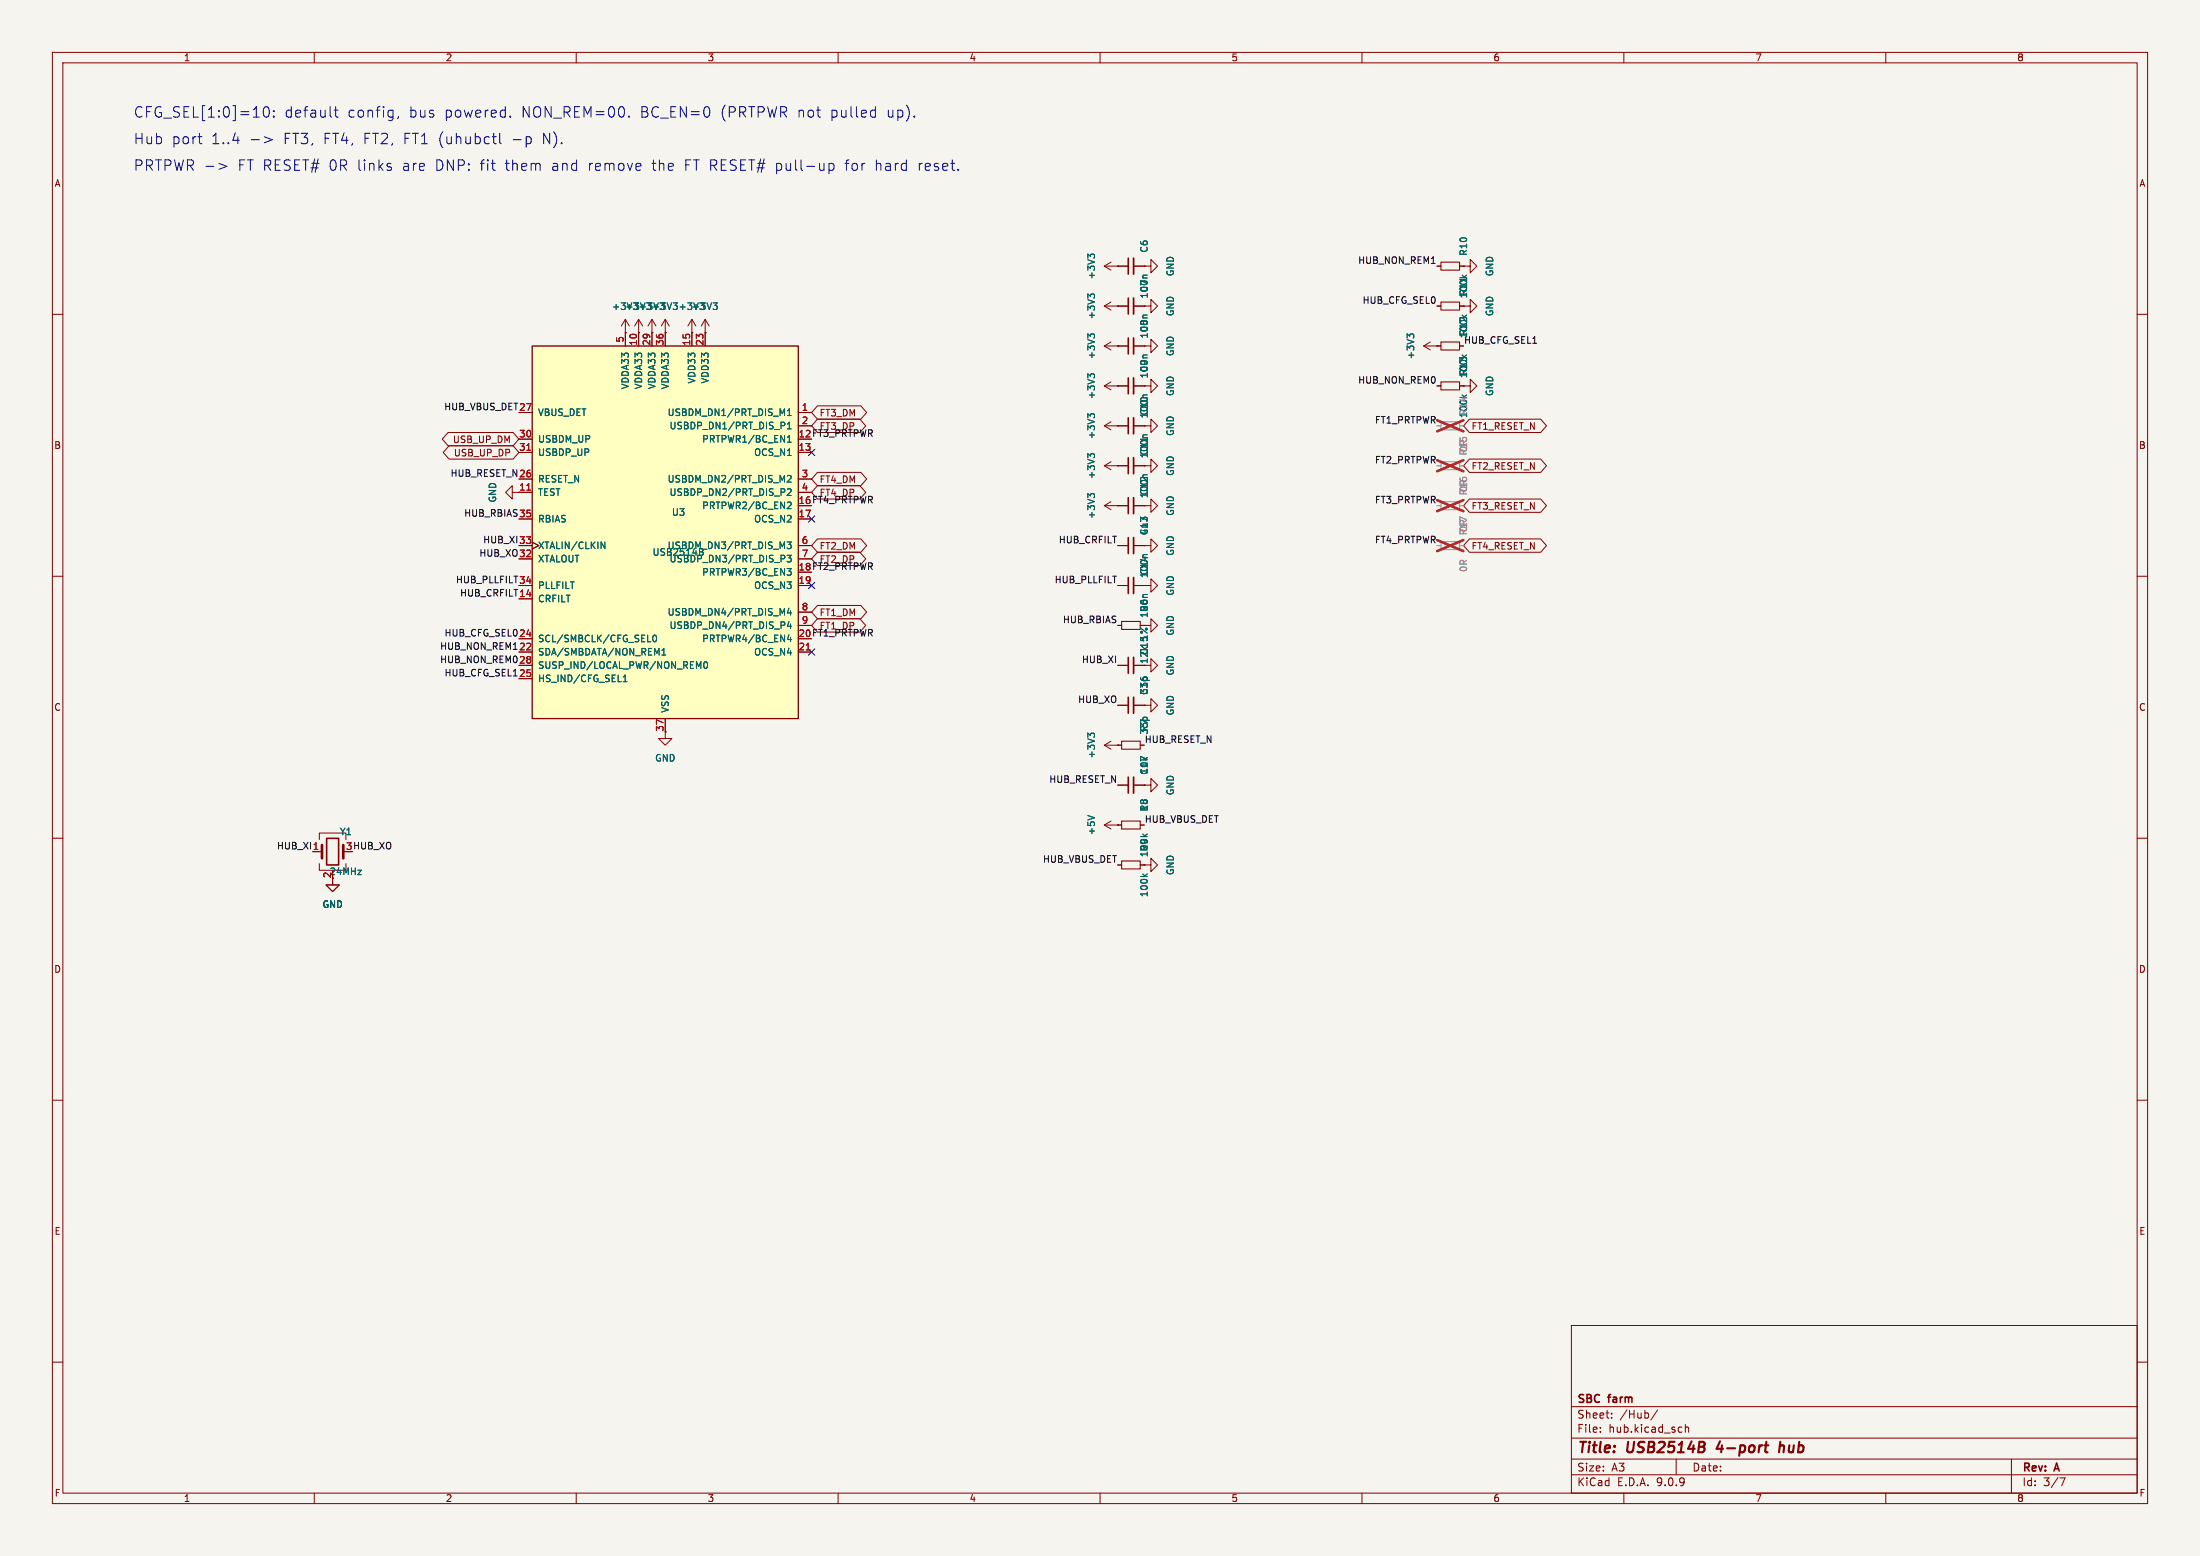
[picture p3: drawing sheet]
<svg xmlns="http://www.w3.org/2000/svg" width="420mm" height="297mm" viewBox="0 0 420 297" stroke-linecap="round" stroke-linejoin="round" font-family="sans-serif">
<path d="M0 0h420v297h-420z" fill="#f5f4ef" stroke="#f5f4ef" stroke-width=".19"/>
<g fill="none" stroke="#840000" stroke-width=".19">
<path d="M10 10h400v277h-400zM12 12h396v273h-396zM60 10v2M110 10v2M160 10v2M210 10v2M260 10v2M310 10v2M360 10v2M210.8 50.8h4.6M210.8 58.4h4.6M210.8 50.8l1.3 .8"/>
<path d="M210.8 58.4l1.3 .8M212.1 50l-1.3 .8M212.1 57.7l-1.3 .7M213.4 50.8h.1M213.4 58.4h.1M216.4 50.8h2M216.4 58.4h2M218.4 58.4h1.3v-1.2l1.3 1.2-1.3 1.3v-1.3M218.4 58.4h.1M218.4 50.8h1.3v-1.3l1.3 1.3-1.3 1.3v-1.3M218.4 50.8h.1M274.3 50.8h.8"/>
<path d="M278.6 50.8h.8M279.4 58.4h1.3v-1.2l1.2 1.2-1.2 1.3v-1.3M279.4 58.4h.1M279.4 50.8h1.3v-1.3l1.2 1.3-1.2 1.3v-1.3M279.4 50.8h.1M10 60h2M119.4 63.5h.1M119.4 61l-.8 1.2M119.4 61l.7 1.2M119.4 61v2.5M121.9 63.5h.1M121.9 61l-.7 1.2"/>
<path d="M121.9 61l.8 1.2M121.9 61v2.5M124.5 63.5h.1M124.5 61l-.8 1.2M124.5 61l.7 1.2M124.5 61v2.5M127 63.5h.1M127 61l-.8 1.2M127 61l.8 1.2M127 61v2.5M132.1 63.5h.1M132.1 61l-.8 1.2"/>
<path d="M132.1 61l.7 1.2M132.1 61v2.5M210.8 66h4.6M210.8 73.7l1.3 .7M210.8 73.7h4.6M210.8 66l1.3 .8M212.1 72.9l-1.3 .8M212.1 65.3l-1.3 .7M213.4 73.7h.1M213.4 66h.1M216.4 66h2M216.4 73.7h2"/>
<path d="M218.4 73.7h1.3v-1.3l1.3 1.3-1.3 1.2v-1.2M218.4 73.7h.1M218.4 66h1.3v-1.2l1.3 1.2-1.3 1.3v-1.3M218.4 66h.1M271.8 66h3.3M271.8 66l1.2 .8M273 65.3l-1.2 .7M274.3 66h.1M278.6 66h.8M408 60h2M210.8 88.9l1.3 .8M210.8 88.9h4.6"/>
<path d="M210.8 96.5l1.3 .8M210.8 96.5h4.6M210.8 81.3l1.3 .7M210.8 81.3h4.6M212.1 88.1l-1.3 .8M212.1 95.8l-1.3 .7M212.1 80.5l-1.3 .8M213.4 88.9h.1M213.4 96.5h.1M213.4 81.3h.1M216.4 88.9h2M216.4 96.5h2"/>
<path d="M216.4 81.3h2M218.4 96.5h1.3v-1.2l1.3 1.2-1.3 1.3v-1.3M218.4 96.5h.1M218.4 81.3h1.3v-1.3l1.3 1.3-1.3 1.3v-1.3M218.4 81.3h.1M218.4 88.9h1.3v-1.3l1.3 1.3-1.3 1.3v-1.3M218.4 88.9h.1M10 110h2M213.4 104.1h2M213.4 111.8h2M213.4 119.4h.7M216.4 104.1h2"/>
<path d="M216.4 111.8h2M218.4 104.1h1.3v-1.2l1.3 1.2-1.3 1.3v-1.3M218.4 104.1h.1M218.4 119.4h1.3v-1.3l1.3 1.3-1.3 1.3v-1.3M218.4 111.8h1.3v-1.3l1.3 1.3-1.3 1.2v-1.2M218.4 111.8h.1M408 110h2M127 139.7v1.3h1.3l-1.3 1.2-1.3-1.2h1.3M213.4 127h2M213.4 134.6h2M216.4 127h3.3v-1.3l1.3 1.3-1.3 1.3v-1.3M216.4 134.6h2"/>
<path d="M218.4 134.6h1.3v-1.2l1.3 1.2-1.3 1.3v-1.3M218.4 134.6h.1M10 160h2M210.8 157.5l1.3 .7M210.8 157.5h2.6M212.1 156.7l-1.3 .8M213.4 157.5h.1M408 160h2M59.7 162.6h1.8M61 160.3v-1.3h5v1.3M61 164.8v1.3h5v-1.3M10 210h2"/>
<path d="M408 210h2M300 253h108v32h-108zM10 260h2M300 278.5h108M300 274.5h108M300 268.5h108M305.5 273.2v.2M305.5 272.5v.1M307.7 270.5v.2M307.7 269.8v.1M316.4 269.1l-1.2 1.9M320 278.5v3"/>
<path d="M320.9 272.4l.2 .1M321.1 273.3l-.2 .1M321.7 271.9v1.5M321.7 272.5l.2-.1 .4 .1 .1 .9M384 278.5v6.5M408 260h2M60 285v2M110 285v2M160 285v2M210 285v2M260 285v2M300 281.5h108"/>
<path d="M310 285v2M360 285v2M393.2 282.1h1l-.6 1.5"/>
</g>
<path d="M328.4 275.1l-.7 1.4h1.2M339.9 275.2l-.3 2M340.5 276a.57 .57 0 0 0-.7 .1M340.6 276.2l-.1 1" fill="none" stroke="#840000" stroke-width=".4"/>
<path d="M275.1 50h3.5v1.6h-3.5zM275.1 65.3h3.5v1.5h-3.5zM214.1 118.6h3.6v1.5h-3.6z" fill="none" stroke="#840000" stroke-width=".2"/>
<g fill="none" stroke="#006464" stroke-width=".19">
<path d="M208.2 48.9l-.5-.4v.8M208.2 56.5l-.5-.4v.8M208.2 48.7l.2-.2h.3l.2 .2M208.2 56.4l.2-.3h.3l.2 .3M219 52.5h-.6l-.2 .2M279.1 52.5l.5 .5M280 52.5l-.5 .4M208.2 64.2l-.5-.5v.8M208.2 71.8l-.5-.4v.7M208.2 79.4l-.5-.4v.8M208.2 64l.2-.3h.3l.2 .3M208.2 79.2l.2-.2h.3l.2 .2"/>
<path d="M208.2 71.6l.2-.2h.3l.2 .2M219 75.4h-.6l-.2 .3M219 60.1h-.6l-.2 .2M219 67.8h-.6l-.2 .1M269.1 64.2l-.5-.5v.8M269.1 64l.3-.3h.3l.2 .3M279.1 67.8l.5 .4M280 67.8l-.5 .3M208.2 87l-.5-.4v.8M208.2 94.6l-.5-.4v.8M208.2 86.8l.2-.2h.3l.2 .2M208.2 94.5l.2-.3h.3l.2 .3"/>
<path d="M219 90.6h-.6l-.2 .4M219 83h-.6l-.2 .2M219 105.9h-.6l-.2 .3M219 113.5h-.6l-.2 .2M207.7 155.7l1.2 .4"/>
</g>
<path d="M215.4 49.3v3M215.4 56.9v3M215.4 64.5v3.1M215.4 72.1v3.1M215.4 79.8v3M215.4 87.4v3M215.4 95v3M215.4 102.6v3.1M215.4 110.2v3.1M215.4 125.5v3M215.4 133.1v3M62.4 160h2.2v5.1h-2.2z" fill="none" stroke="#840000" stroke-width=".3"/>
<path d="M216.4 49.3v3M216.4 56.9v3M216.4 64.5v3.1M216.4 72.1v3.1M216.4 79.8v3M216.4 87.4v3M216.4 95v3M216.4 102.6v3.1M216.4 110.2v3.1M216.4 125.5v3M216.4 133.1v3" fill="none" stroke="#840000" stroke-width=".33"/>
<path d="M61.5 161.3v2.5M65.5 161.3v2.5" fill="none" stroke="#840000" stroke-width=".51"/>
<path d="M275.1 95.8h3.5v1.5h-3.5zM275.1 88.1h3.5v1.6h-3.5zM275.1 80.5h3.5v1.5h-3.5zM275.1 103.4h3.5v1.5h-3.5z" fill="none" stroke="#9c9b98" stroke-width=".2"/>
<path d="M274.3 96.5h.8M274.3 88.9h.8M274.3 81.3h.8M278.6 96.5h.8M278.6 88.9h.8M278.6 81.3h.8M274.3 104.1h.8M278.6 104.1h.8" fill="none" stroke="#9c9b98" stroke-width=".19"/>
<path d="M274.4 95.5l5 2.1M274.4 87.8l5 2.2M274.4 80.2l5 2.1M279.4 95.5l-5 2.1M279.4 87.8l-5 2.2M279.4 80.2l-5 2.1M274.4 103.1l5 2.1M279.4 103.1l-5 2.1" fill="none" stroke="#e12e31" stroke-width=".46"/>
<path d="M101.6 66h50.8v71.2h-50.8z" fill="#ffffc2"/>
<path d="M101.6 66h50.8v71.2h-50.8z" fill="none" stroke="#840000" stroke-width=".25"/>
<g fill="none" stroke="#840000" stroke-width=".19">
<path d="M213.4 58.4h.1M213.4 50.8h.1M213.4 58.4h2M213.4 50.8h2M216.4 58.4h2M216.4 50.8h2M218.4 50.8h.1M218.4 58.4h.1M274.3 58.4h.8M274.3 50.8h.8M278.6 58.4h.8M278.6 50.8h.8"/>
<path d="M279.4 50.8h.1M279.4 58.4h.1M99.1 78.7h2.5M119.4 63.5h.1M119.4 63.5v2.5M121.9 63.5h.1M121.9 63.5v2.5M124.5 63.5h.1M124.5 63.5v2.5M127 63.5h.1M127 63.5v2.5M132.1 63.5h.1"/>
<path d="M132.1 63.5v2.5M134.6 63.5h.1M134.6 61v5M134.6 61l-.7 1.2M134.6 61l.8 1.2M152.4 78.7h2.5M156.1 77.5h8.2l1.2 1.2-1.2 1.3h-8.2l-1.2-1.3zM213.4 66h.1M213.4 73.7h.1M213.4 73.7h2M213.4 66h2M216.4 73.7h2"/>
<path d="M216.4 66h2M218.4 66h.1M218.4 73.7h.1M274.3 66h.1M274.3 73.7h.8M274.3 66h.8M278.6 73.7h.8M278.6 66h.8M279.4 73.7h1.3v-1.3l1.2 1.3-1.2 1.2v-1.2M279.4 73.7h.1M85.5 82.5h12.4l1.2 1.3-1.2 1.3h-12.4l-1.1-1.3zM85.7 85.1h12.2l1.2 1.3-1.2 1.2h-12.2l-1.1-1.2z"/>
<path d="M97.8 94v-1.3l-1.3 1.3 1.3 1.3v-1.3h3.8M99.1 83.8h2.5M99.1 86.4h2.5M99.1 91.4h2.5M99.1 99.1h2.5M152.4 86.4h2.5M152.4 91.4h2.5M152.4 94h2.5M152.4 99.1h2.5M152.4 81.3h2.5M156.1 80h8.1l1.1 1.3-1.1 1.3h-8.1l-1.2-1.3zM156.1 90.2h8.2l1.2 1.2-1.2 1.3h-8.2l-1.2-1.3z"/>
<path d="M156.1 92.7h8.1l1.1 1.3-1.1 1.3h-8.1l-1.2-1.3zM213.4 96.5h.1M213.4 88.9h.1M213.4 81.3h.1M213.4 81.3h2M213.4 96.5h2M213.4 88.9h2M216.4 81.3h2M216.4 96.5h2M216.4 88.9h2M218.4 96.5h.1M218.4 88.9h.1"/>
<path d="M218.4 81.3h.1M280.5 80h13.6l1.1 1.3-1.1 1.3h-13.6l-1.1-1.3zM280.5 87.6h13.6l1.1 1.3-1.1 1.3h-13.6l-1.1-1.3zM280.5 95.2h13.6l1.1 1.3-1.1 1.3h-13.6l-1.1-1.3zM99.1 104.1h2.5M99.1 106.7h2.5M99.1 111.8h2.5M99.1 114.3h2.5M101.6 103.5l1.3 .6-1.3 .7M152.4 104.1h2.5M152.4 106.7h2.5M152.4 111.8h2.5"/>
<path d="M152.4 116.8h2.5M152.4 119.4h2.5M156.1 115.6h8.2l1.2 1.2-1.2 1.3h-8.2l-1.2-1.3zM156.1 118.1h8.1l1.1 1.3-1.1 1.3h-8.1l-1.2-1.3zM156.1 105.4h8.1l1.1 1.3-1.1 1.3h-8.1l-1.2-1.3zM156.1 102.9h8.2l1.2 1.2-1.2 1.3h-8.2l-1.2-1.3zM213.4 104.1h2M213.4 111.8h2M213.4 119.4h.7M216.4 104.1h2M216.4 111.8h2M218.4 104.1h.1"/>
<path d="M218.4 111.8h.1M280.5 102.9h13.6l1.1 1.2-1.1 1.3h-13.6l-1.1-1.3zM99.1 121.9h2.5M99.1 124.5h2.5M99.1 127h2.5M99.1 129.5h2.5M127 137.2v2.5M152.4 124.5h2.5M213.4 127h2M213.4 134.6h2M216.4 127h2M216.4 134.6h2"/>
<path d="M218.4 134.6h.1M210.8 142.2l1.3 .8M210.8 142.2h3.3M212.1 141.5l-1.3 .7M213.4 142.2h.1M213.4 157.5h.1M213.4 149.9h2M213.4 157.5h.7M216.4 149.9h2M217.7 142.2h.7M217.7 157.5h.7M218.4 149.9h1.3v-1.3l1.3 1.3-1.3 1.2v-1.2"/>
<path d="M218.4 149.9h.1M59.7 162.6h1.3M63.5 167.6v1.3h1.3l-1.3 1.3-1.3-1.3h1.3M213.4 165.1h.7M217.7 165.1h.7M218.4 165.1h1.3v-1.3l1.3 1.3-1.3 1.3v-1.3M218.4 165.1h.1"/>
</g>
<path d="M100.6 85.9h.7M100.6 93.6h.7M153.9 124h.7" fill="none" stroke="#a90000" stroke-width=".19"/>
<g fill="none" stroke="#006464" stroke-width=".19">
<path d="M136.1 57.8h.8l-.4 .5M136.7 58.3l.2 .2v.3l-.2 .3M208.2 48.9l-.5-.4v.8M208.2 56.5l-.5-.4v.8M208.2 56.4l.2-.3h.3l.2 .3M208.2 48.7l.2-.2h.3l.2 .2M219 52.5h-.6l-.2 .2M279.1 52.5l.5 .5M280 52.5l-.5 .4M150.3 79.3h.7M150.3 78.4l.4-.4v1.3M208.2 64.2l-.5-.5v.8"/>
<path d="M208.2 71.8l-.5-.4v.7M208.2 79.4l-.5-.4v.8M208.2 64l.2-.3h.3l.2 .3M208.2 71.6l.2-.2h.3l.2 .2M208.2 79.2l.2-.2h.3l.2 .2M219 75.4h-.6l-.2 .3M219 67.8h-.6l-.2 .1M219 60.1h-.6l-.2 .2M269.1 64.2l-.5-.5v.8M269.1 64l.3-.3h.3l.2 .3M279.1 60.1l.5 .5M279.1 75.4l.5 .5"/>
<path d="M279.1 67.8l.5 .4M280 60.1l-.5 .4M280 75.4l-.5 .3M280 67.8l-.5 .3M149.6 80.6l.2 .2v.3l-.2 .2M150.3 81l.4-.4v1.3M150.3 83.5l.4-.4v1.3M150.3 81.9h.7M150.3 84.4h.7M150.3 90.9l.5-.2 .2 .4-.7 .9h.7M150.3 93.4l.5-.1 .2 .4-.7 .9h.7M150.5 95.8l.4 .1 .1 .3-.7 .9h.7"/>
<path d="M208.2 87l-.5-.4v.8M208.2 94.6l-.5-.4v.8M208.2 94.5l.2-.3h.3l.2 .3M208.2 86.8l.2-.2h.3l.2 .2M219 90.6h-.6l-.2 .4M219 83h-.6l-.2 .2M114.8 103.4l.7 1.3v-1.3M150.3 103.4h.7l-.4 .5 .4 .2v.5l-.2 .1-.5-.1M150.3 106h.7l-.4 .5 .4 .1v.5l-.2 .2-.5-.2M150.3 108.5h.7l-.4 .5 .4 .1v.5l-.2 .2h-.4M150.6 116.1l-.3 .9h.8M150.6 118.6l-.3 .9h.8"/>
<path d="M150.9 116.6v.8M150.9 119.1v.9M219 105.9h-.6l-.2 .3M219 113.5h-.6l-.2 .2M119 130.1h.7M119 129.2l.3-.4v1.3M123.6 122.5h.6M124.7 121.4l.2-.2a.68 .68 0 0 1 .5 .7 .68 .68 0 0 1-.5 .6l-.3-.5zM126.4 125h.7M126.4 124.1l.3-.3v1.2M133.4 127.2l.4-.9v1.3M134.5 126.4l.1-.1a.68 .68 0 0 1 .5 .6 .68 .68 0 0 1-.5 .7l-.3-.5z"/>
<path d="M150.6 121.2l-.3 .9h.8M150.9 121.7v.8M207.7 155.7l1.2 .4M208.2 140.4l-.5-.5v.8M208.2 140.2l.2-.3h.3l.2 .3M218.2 159.2l.5 .5M219 159.2l-.5 .4M218.2 166.8l.5 .5M219 166.8l-.5 .4"/>
</g>
<path d="M275.1 57.7h3.5v1.5h-3.5zM275.1 72.9h3.5v1.5h-3.5zM214.1 141.5h3.6v1.5h-3.6zM214.1 156.7h3.6v1.5h-3.6zM214.1 164.3h3.6v1.6h-3.6z" fill="none" stroke="#840000" stroke-width=".2"/>
<path d="M215.4 148.3v3.1" fill="none" stroke="#840000" stroke-width=".3"/>
<path d="M216.4 148.3v3.1" fill="none" stroke="#840000" stroke-width=".33"/>
<path d="M279.8 64.9h.7" fill="none" stroke="#0f0f0f" stroke-width=".19"/>
<path d="M154.3 85.8l1.2 1.2M154.3 98.5l1.2 1.2M155.5 85.8l-1.2 1.2M155.5 98.5l-1.2 1.2M154.3 111.2l1.2 1.2M155.5 111.2l-1.2 1.2M154.3 123.9l1.2 1.2M155.5 123.9l-1.2 1.2" fill="none" stroke="#000084" stroke-width=".19"/>
<g fill="none" stroke="#0000c2" stroke-width=".19">
<path d="M37.8 26.1h.7M38.4 27.4h.1M41.8 31.2l1.5 .6-1.5 .5M48 26.7h1.5M50.5 26.1l1.5 .6-1.5 .5M50.5 20.5a.47 .47 0 0 1 .8 .2 1.03 1.03 0 0 1-.6 1.7 1.33 1.33 0 0 1-.2-1.9zM52.3 21.1v.2M52.3 22.2v.2M63.8 21h.7M64.1 20.4v1.7l.1 .2 .3 .1M74.6 31.9v.5M76.1 22.3l-.2 .3"/>
<path d="M94 26.1h.7M94.5 27.4h.2M95.4 25.4v1.8l.3 .2M97.4 22.2v.2M101.2 26.2l.2 .3v.6l-.2 .2M120.1 22.2v.2M158.3 31.2v2M158.3 31.3l.5-.1 .4 .4v.5l-.2 .3h-.7M166.9 21l.2 .1M167.1 20.4v2M167.1 22.3l-.2 .1"/>
</g>
<path d="M274.3 81.3h.8M274.3 88.9h.8M274.3 96.5h.8M278.6 81.3h.8M278.6 88.9h.8M278.6 96.5h.8M274.3 104.1h.8M278.6 104.1h.8" fill="none" stroke="#9c9b98" stroke-width=".19"/>
<path d="M274.4 80.2l5 2.1M274.4 87.8l5 2.2M274.4 95.5l5 2.1M279.4 80.2l-5 2.1M279.4 87.8l-5 2.2M279.4 95.5l-5 2.1M274.4 103.1l5 2.1M279.4 103.1l-5 2.1" fill="none" stroke="#e12e31" stroke-width=".46"/>
<g font-size="2.8" fill="#0000c2">
<text x="25.4" y="22.6">CFG_SEL[1:0]=10:</text>
<text x="54.2" y="22.6">default</text>
<text x="66.3" y="22.6">config,</text>
<text x="78" y="22.6">bus</text>
<text x="84.9" y="22.6">powered.</text>
<text x="99.6" y="22.6">NON_REM=00.</text>
<text x="122.3" y="22.6">BC_EN=0</text>
<text x="137.7" y="22.6">(PRTPWR not</text>
<text x="158.8" y="22.6">pulled</text>
<text x="169.6" y="22.6">up).</text>
<text x="25.4" y="27.7">Hub</text>
<text x="32.7" y="27.7">port</text>
<text x="40.3" y="27.7">1..4</text>
<text x="54.1" y="27.7">FT3, FT4, FT2, FT1 (uhubctl</text>
<text x="97.9" y="27.7">-p</text>
<text x="103.8" y="27.7">N).</text>
<text x="25.4" y="32.8">PRTPWR -&gt;</text>
<text x="45.3" y="32.8">FT RESET# 0R links</text>
<text x="76.9" y="32.8">are</text>
<text x="83.2" y="32.8">DNP:</text>
<text x="91.9" y="32.8">fit</text>
<text x="96.7" y="32.8">them</text>
<text x="105.6" y="32.8">and</text>
<text x="112.6" y="32.8">remove</text>
<text x="124.8" y="32.8">the</text>
<text x="131.1" y="32.8">FT RESET#</text>
<text x="148.5" y="32.8">pull-up</text>
<text x="161.9" y="32.8">for</text>
<text x="167.7" y="32.8">hard</text>
<text x="176" y="32.8">reset.</text>
</g>
<g font-size="2.8" fill="#840000">
<text x="301" y="277.9">Title:</text>
<text x="310.6" y="277.9">USB2514B</text>
<text x="328.6" y="277.9">4-port</text>
<text x="341.3" y="277.9">hub</text>
</g>
<g font-size="2.1" fill="#840000">
<text x="301" y="268.2">SBC</text>
<text x="307.2" y="268.2">farm</text>
<text x="301" y="273.7">File:</text>
<text x="301" y="271">Sheet:</text>
<text x="307.1" y="273.7">hub.kicad_sch</text>
<text x="309.2" y="271">/Hub/</text>
<text x="301" y="281.1">Size:</text>
<text x="307.6" y="281.1">A3</text>
<text x="323" y="281.1">Date:</text>
<text x="386" y="281.3">Rev:</text>
<text x="392.4" y="281.3">A</text>
<text x="301" y="283.9">KiCad</text>
<text x="308.7" y="283.9">E.D.A.</text>
<text x="316.3" y="283.9">9.0.9</text>
<text x="386" y="283.9">Id:</text>
<text x="390.1" y="283.9">3/7</text>
</g>
<g font-size="1.8" fill="#840000">
<text x="35" y="11.9">1</text>
<text x="85" y="11.9">2</text>
<text x="135" y="11.9">3</text>
<text x="185" y="11.9">4</text>
<text x="235" y="11.9">5</text>
<text x="285" y="11.9">6</text>
<text x="335" y="11.9">7</text>
<text x="385" y="11.9">8</text>
<text x="10.3" y="35.9">A</text>
<text x="408.3" y="35.9">A</text>
<text x="152.4" y="83.6">12 FT3_PRTPWR</text>
<text x="156.4" y="79.7">FT3_DM</text>
<text x="280.8" y="82.2">FT1_RESET_N</text>
<text x="10.3" y="85.9">B</text>
<text x="86.4" y="84.8">USB_UP_DM</text>
<text x="86.5" y="87.3">USB_UP_DP</text>
<text x="280.8" y="89.9">FT2_RESET_N</text>
<text x="408.2" y="85.9">B</text>
<text x="99" y="93.7">11</text>
<text x="156.4" y="92.4">FT4_DM</text>
<text x="152.4" y="96.3">16 FT4_PRTPWR</text>
<text x="280.8" y="97.5">FT3_RESET_N</text>
<text x="156.4" y="105.1">FT2_DM</text>
<text x="280.8" y="105.1">FT4_RESET_N</text>
<text x="152.4" y="109">18 FT2_PRTPWR</text>
<text x="156.4" y="117.8">FT1_DM</text>
<text x="152.4" y="121.7">20 FT1_PRTPWR</text>
<text x="219.3" y="125.1" transform="rotate(-90 219.3 125.1)">C151%</text>
<text x="10.3" y="135.9">C</text>
<text x="408.2" y="135.9">C</text>
<text x="126.7" y="139.7" transform="rotate(-90 126.7 139.7)">37</text>
<text x="63.2" y="167.7" transform="rotate(-90 63.2 167.7)">2</text>
<text x="10.3" y="185.9">D</text>
<text x="408.2" y="185.9">D</text>
<text x="10.3" y="235.9">E</text>
<text x="408.3" y="235.9">E</text>
<text x="10.3" y="285.9">F</text>
<text x="35" y="286.9">1</text>
<text x="85" y="286.9">2</text>
<text x="135" y="286.9">3</text>
<text x="185" y="286.9">4</text>
<text x="235" y="286.9">5</text>
<text x="285" y="286.9">6</text>
<text x="335" y="286.9">7</text>
<text x="385" y="286.9">8</text>
<text x="408.3" y="285.9">F</text>
</g>
<g font-size="1.8" fill="#006464">
<text x="209.2" y="53.4" transform="rotate(-90 209.2 53.4)">+3V3</text>
<text x="219.3" y="48.3" transform="rotate(-90 219.3 48.3)">C6</text>
<text x="224.3" y="52.8" transform="rotate(-90 224.3 52.8)">GND</text>
<text x="280.3" y="48.9" transform="rotate(-90 280.3 48.9)">R10</text>
<text x="285.3" y="52.8" transform="rotate(-90 285.3 52.8)">GND</text>
<text x="116.7" y="59.4">+3V3 +3V3</text>
<text x="119.3" y="59.4">+3V3 +3V3 +3V3</text>
<text x="132" y="59.4">+3V3</text>
<text x="219.3" y="57.1" transform="rotate(-90 219.3 57.1)">100n</text>
<text x="219.3" y="56" transform="rotate(-90 219.3 56)">C7</text>
<text x="280.3" y="57" transform="rotate(-90 280.3 57)">100k</text>
<text x="280.3" y="56.6" transform="rotate(-90 280.3 56.6)">R11</text>
<text x="209.2" y="61.1" transform="rotate(-90 209.2 61.1)">+3V3</text>
<text x="219.3" y="64.7" transform="rotate(-90 219.3 64.7)">100n</text>
<text x="219.3" y="63.6" transform="rotate(-90 219.3 63.6)">C8</text>
<text x="224.3" y="60.5" transform="rotate(-90 224.3 60.5)">GND</text>
<text x="280.3" y="64.2" transform="rotate(-90 280.3 64.2)">R12</text>
<text x="285.3" y="60.5" transform="rotate(-90 285.3 60.5)">GND</text>
<text x="209.2" y="68.7" transform="rotate(-90 209.2 68.7)">+3V3</text>
<text x="219.3" y="71.2" transform="rotate(-90 219.3 71.2)">C9</text>
<text x="224.3" y="68.1" transform="rotate(-90 224.3 68.1)">GND</text>
<text x="270.2" y="68.7" transform="rotate(-90 270.2 68.7)">+3V3</text>
<text x="280.3" y="71.8" transform="rotate(-90 280.3 71.8)">R13</text>
<text x="120.2" y="74.4" transform="rotate(-90 120.2 74.4)">VDDA33</text>
<text x="122.8" y="74.4" transform="rotate(-90 122.8 74.4)">VDDA33</text>
<text x="125.3" y="74.4" transform="rotate(-90 125.3 74.4)">VDDA33</text>
<text x="127.9" y="74.4" transform="rotate(-90 127.9 74.4)">VDDA33</text>
<text x="132.9" y="73.3" transform="rotate(-90 132.9 73.3)">VDD33</text>
<text x="135.5" y="73.3" transform="rotate(-90 135.5 73.3)">VDD33</text>
<text x="209.2" y="76.3" transform="rotate(-90 209.2 76.3)">+3V3</text>
<text x="219.3" y="72.3" transform="rotate(-90 219.3 72.3)">100n</text>
<text x="224.3" y="75.7" transform="rotate(-90 224.3 75.7)">GND</text>
<text x="285.3" y="75.7" transform="rotate(-90 285.3 75.7)">GND</text>
<text x="102.6" y="79.6">VBUS_DET</text>
<text x="127.4" y="79.6">USBDM_DN1/PRT_DIS_M1</text>
<text x="127.7" y="82.1">USBDP_DN1/PRT_DIS_P1</text>
<text x="209.2" y="83.9" transform="rotate(-90 209.2 83.9)">+3V3</text>
<text x="219.3" y="79.4" transform="rotate(-90 219.3 79.4)">C10</text>
<text x="224.3" y="83.3" transform="rotate(-90 224.3 83.3)">GND</text>
<text x="102.6" y="84.7">USBDM_UP</text>
<text x="102.6" y="87.2">USBDP_UP</text>
<text x="133.9" y="84.7">PRTPWR1/BC_EN1</text>
<text x="143.9" y="87.2">OCS_N1</text>
<text x="219.3" y="87.6" transform="rotate(-90 219.3 87.6)">100n</text>
<text x="219.3" y="87" transform="rotate(-90 219.3 87)">C11</text>
<text x="102.6" y="92.3">RESET_N</text>
<text x="102.6" y="94.8">TEST</text>
<text x="127.4" y="92.3">USBDM_DN2/PRT_DIS_M2</text>
<text x="127.7" y="94.8">USBDP_DN2/PRT_DIS_P2</text>
<text x="209.2" y="91.5" transform="rotate(-90 209.2 91.5)">+3V3</text>
<text x="219.3" y="94.7" transform="rotate(-90 219.3 94.7)">C12</text>
<text x="224.3" y="90.9" transform="rotate(-90 224.3 90.9)">GND</text>
<text x="94.9" y="96" transform="rotate(-90 94.9 96)">GND</text>
<text x="102.6" y="99.9">RBIAS</text>
<text x="128.2" y="98.7">U3</text>
<text x="133.9" y="97.4">PRTPWR2/BC_EN2</text>
<text x="143.9" y="99.9">OCS_N2</text>
<text x="209.2" y="99.2" transform="rotate(-90 209.2 99.2)">+3V3</text>
<text x="224.3" y="98.6" transform="rotate(-90 224.3 98.6)">GND</text>
<text x="102.6" y="105">XTALIN/CLKIN</text>
<text x="102.6" y="107.5">XTALOUT</text>
<text x="124.5" y="106.3">USB2514B</text>
<text x="127.4" y="105">USBDM_DN3/PRT_DIS_M3</text>
<text x="127.7" y="107.5">USBDP_DN3/PRT_DIS_P3</text>
<text x="219.3" y="102.2" transform="rotate(-90 219.3 102.2)">4u7</text>
<text x="224.3" y="106.2" transform="rotate(-90 224.3 106.2)">GND</text>
<text x="102.6" y="112.6">PLLFILT</text>
<text x="133.9" y="110.1">PRTPWR3/BC_EN3</text>
<text x="143.9" y="112.6">OCS_N3</text>
<text x="219.3" y="109.9" transform="rotate(-90 219.3 109.9)">C14</text>
<text x="224.3" y="113.8" transform="rotate(-90 224.3 113.8)">GND</text>
<text x="102.6" y="115.2">CRFILT</text>
<text x="127.4" y="117.7">USBDM_DN4/PRT_DIS_M4</text>
<text x="219.3" y="118.1" transform="rotate(-90 219.3 118.1)">100n</text>
<text x="219.3" y="116.9" transform="rotate(-90 219.3 116.9)">R6</text>
<text x="102.6" y="122.8">SCL/SMBCLK/CFG_SEL0</text>
<text x="102.6" y="125.3">SDA/SMBDATA/NON_REM1</text>
<text x="127.7" y="120.2">USBDP_DN4/PRT_DIS_P4</text>
<text x="133.9" y="122.8">PRTPWR4/BC_EN4</text>
<text x="143.9" y="125.3">OCS_N4</text>
<text x="224.3" y="121.4" transform="rotate(-90 224.3 121.4)">GND</text>
<text x="102.6" y="127.9">SUSP_IND/LOCAL_PWR/NON_REM0</text>
<text x="102.6" y="130.4">HS_IND/CFG_SEL1</text>
<text x="219.3" y="126.8" transform="rotate(-90 219.3 126.8)">12k</text>
<text x="224.3" y="129" transform="rotate(-90 224.3 129)">GND</text>
<text x="127.9" y="136.1" transform="rotate(-90 127.9 136.1)">VSS</text>
<text x="219.3" y="132.8" transform="rotate(-90 219.3 132.8)">C16</text>
<text x="224.3" y="136.7" transform="rotate(-90 224.3 136.7)">GND</text>
<text x="219.3" y="140.3" transform="rotate(-90 219.3 140.3)">33p</text>
<text x="219.3" y="139.8" transform="rotate(-90 219.3 139.8)">R7</text>
<text x="125" y="145.6">GND</text>
<text x="209.2" y="144.9" transform="rotate(-90 209.2 144.9)">+3V3</text>
<text x="219.3" y="148" transform="rotate(-90 219.3 148)">C17</text>
<text x="219.3" y="147.9" transform="rotate(-90 219.3 147.9)">10k</text>
<text x="219.3" y="155" transform="rotate(-90 219.3 155)">1u</text>
<text x="224.3" y="151.9" transform="rotate(-90 224.3 151.9)">GND</text>
<text x="64.8" y="159.6">Y1</text>
<text x="209.2" y="159.5" transform="rotate(-90 209.2 159.5)">+5V</text>
<text x="62.8" y="167.2">24MHz</text>
<text x="219.3" y="163.7" transform="rotate(-90 219.3 163.7)">100k</text>
<text x="219.3" y="162.6" transform="rotate(-90 219.3 162.6)">R9</text>
<text x="224.3" y="167.1" transform="rotate(-90 224.3 167.1)">GND</text>
<text x="61.5" y="173.5">GND</text>
<text x="219.3" y="171.3" transform="rotate(-90 219.3 171.3)">100k</text>
</g>
<g font-size="1.8" fill="#0f0f0f">
<text x="259.2" y="50.5">HUB_NON_REM1</text>
<text x="260" y="58.1">HUB_CFG_SEL0</text>
<text x="279.4" y="65.7">HUB_CFG_SEL1</text>
<text x="259.2" y="73.3">HUB_NON_REM0</text>
<text x="84.7" y="78.4">HUB_VBUS_DET27</text>
<text x="156.4" y="82.2">FT3_DP</text>
<text x="262.4" y="80.9">FT1_PRTPWR</text>
<text x="262.4" y="88.6">FT2_PRTPWR</text>
<text x="85.9" y="91.1">HUB_RESET_N26</text>
<text x="156.4" y="94.9">FT4_DP</text>
<text x="88.5" y="98.7">HUB_RBIAS 35</text>
<text x="262.4" y="96.2">FT3_PRTPWR</text>
<text x="91.4" y="106.3">HUB_XO 32</text>
<text x="92.1" y="103.8">HUB_XI 33</text>
<text x="156.4" y="107.6">FT2_DP</text>
<text x="202" y="103.8">HUB_CRFILT</text>
<text x="262.4" y="103.8">FT4_PRTPWR</text>
<text x="86.9" y="111.4">HUB_PLLFILT 34</text>
<text x="87.7" y="114">HUB_CRFILT 14</text>
<text x="201.2" y="111.4">HUB_PLLFILT</text>
<text x="202.8" y="119">HUB_RBIAS</text>
<text x="83.9" y="124.1">HUB_NON_REM1</text>
<text x="84.8" y="121.6">HUB_CFG_SEL0</text>
<text x="156.4" y="120.3">FT1_DP</text>
<text x="83.9" y="126.7">HUB_NON_REM0</text>
<text x="84.8" y="129.2">HUB_CFG_SEL1</text>
<text x="206.4" y="126.7">HUB_XI</text>
<text x="205.7" y="134.3">HUB_XO</text>
<text x="218.4" y="141.9">HUB_RESET_N</text>
<text x="200.2" y="149.5">HUB_RESET_N</text>
<text x="218.4" y="157.1">HUB_VBUS_DET</text>
<text x="52.8" y="162.2">HUB_XI 1</text>
<text x="66" y="162.3">3 HUB_XO</text>
<text x="199" y="164.8">HUB_VBUS_DET</text>
</g>
<g font-size="1.8" fill="#a90000">
<text x="119.1" y="65.5" transform="rotate(-90 119.1 65.5)">5</text>
<text x="121.7" y="66.1" transform="rotate(-90 121.7 66.1)">10</text>
<text x="124.2" y="66.1" transform="rotate(-90 124.2 66.1)">29</text>
<text x="126.7" y="66.1" transform="rotate(-90 126.7 66.1)">36</text>
<text x="131.8" y="66.1" transform="rotate(-90 131.8 66.1)">15</text>
<text x="134.4" y="66.1" transform="rotate(-90 134.4 66.1)">23</text>
<text x="99" y="83.6">30</text>
<text x="99" y="78.5">27</text>
<text x="152.4" y="83.6">12</text>
<text x="153" y="78.5">1</text>
<text x="153" y="81">2</text>
<text x="99" y="86.1">31</text>
<text x="152.4" y="86.1">13</text>
<text x="99" y="91.2">26</text>
<text x="153" y="91.2">3</text>
<text x="153" y="93.7">4</text>
<text x="99" y="98.8">35</text>
<text x="152.4" y="98.8">17</text>
<text x="152.4" y="96.3">16</text>
<text x="99" y="103.9">33</text>
<text x="99" y="106.4">32</text>
<text x="153" y="103.9">6</text>
<text x="153" y="106.4">7</text>
<text x="99" y="111.5">34</text>
<text x="152.4" y="111.5">19</text>
<text x="152.4" y="109">18</text>
<text x="99" y="114">14</text>
<text x="153" y="116.6">8</text>
<text x="153" y="119.1">9</text>
<text x="99" y="121.7">24</text>
<text x="99" y="124.2">22</text>
<text x="152.4" y="124.2">21</text>
<text x="152.4" y="121.7">20</text>
<text x="99" y="126.7">28</text>
<text x="99" y="129.3">25</text>
<text x="59.6" y="162.3">1</text>
<text x="66" y="162.3">3</text>
</g>
<g font-size="1.8" fill="#939391">
<text x="280.3" y="79.4" transform="rotate(-90 280.3 79.4)">R14</text>
<text x="280.3" y="87" transform="rotate(-90 280.3 87)">R15</text>
<text x="280.3" y="86.4" transform="rotate(-90 280.3 86.4)">0R</text>
<text x="280.3" y="94.7" transform="rotate(-90 280.3 94.7)">R16</text>
<text x="280.3" y="94.1" transform="rotate(-90 280.3 94.1)">0R</text>
<text x="280.3" y="101.7" transform="rotate(-90 280.3 101.7)">0R</text>
<text x="280.3" y="102.3" transform="rotate(-90 280.3 102.3)">R17</text>
<text x="280.3" y="109.3" transform="rotate(-90 280.3 109.3)">0R</text>
</g>
</svg>
